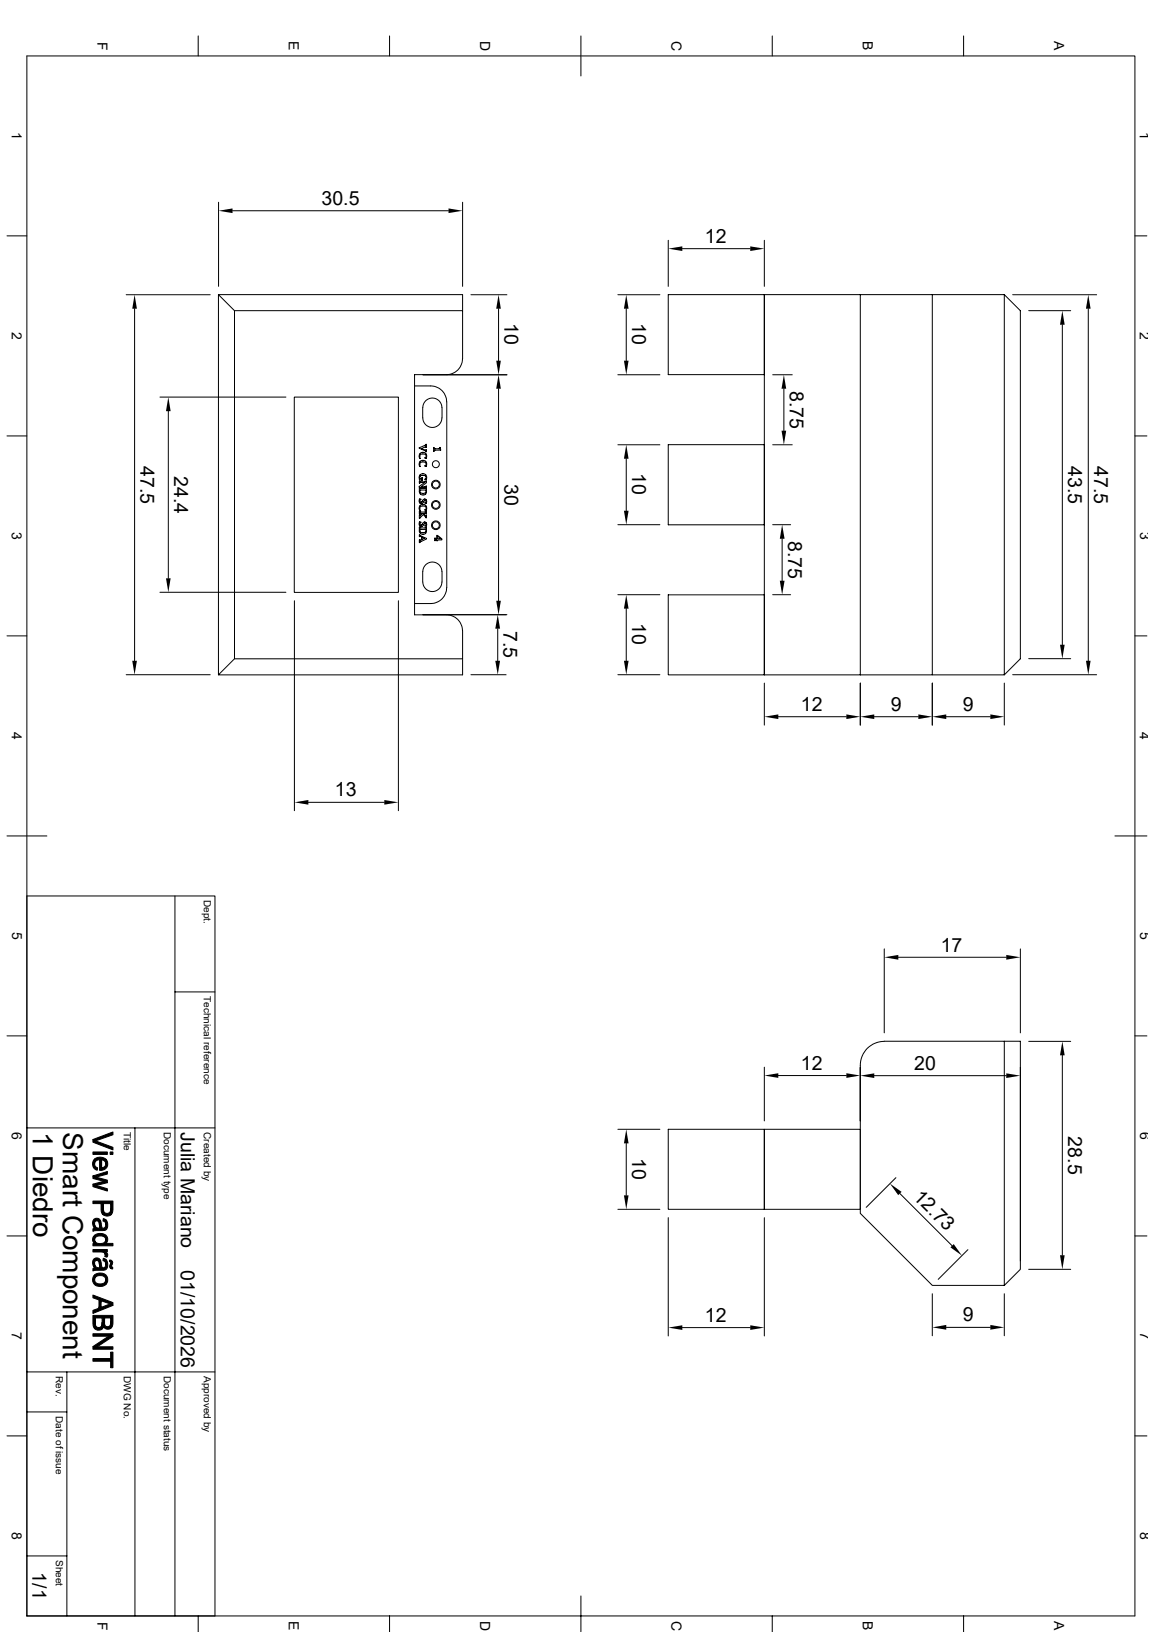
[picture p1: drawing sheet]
<svg xmlns="http://www.w3.org/2000/svg" width="420mm" height="594mm" viewBox="0 0 420 594" stroke-linecap="round" stroke-linejoin="round" font-family="sans-serif">
<g fill="none" stroke="#000" stroke-width=".36">
<path d="M72.1 13.1v7.3M141.8 13.1v7.3M211.4 13.1v14.5M281.1 13.1v7.3M350.7 13.1v7.3M9.8 20.4h403.2v567.7h-403.2zM79.5 73.6v30.6M84.6 76.7h78.6M168.4 73.6v30.6M2.5 85.9h7.3M243.2 87.5v16.7M248.3 90.5h24.7"/>
<path d="M278.2 87.5v16.7M413 85.9h4.4M45.9 107.3h30.6M49 112.4v128.1M79.5 107.2h88.9v5.9M79.5 107.2v138.4h88.9v-16a5.9 5.9 0 0 0-5.9-5.8M79.5 107.2l5.8 5.9M171.4 107.3h13.1M181.4 112.4v18.9M224.9 107.3h15.3M227.9 112.4v18.9M243.2 107.2h35v29.2h-35z"/>
<path d="M313.1 107.2h52.4M313.1 107.2h-34.9v54.6M313.1 107.2v138.4M339.3 107.2v138.4h-26.2M365.5 107.2v138.4h-26.2M365.5 107.2l5.8 5.9v126.7l-5.8 5.8M368.6 107.3h30.5M374.4 113.1h15.3M386.6 118.2v116.5M396.1 112.4v128.1M162.5 136.4a5.8 5.8 0 0 0 5.8-5.8l.1-17.5h-83.1v126.7h83.1M184.5 136.4h-33.6v87.4l33.6-.1"/>
<path d="M224.9 136.4h15.3M281.2 136.4h7.1M2.5 158.7h7.3M58.2 144.5h45.9M61.3 149.6v60.9M107.1 144.5h37.9v71.1h-37.9zM150.9 140.5h5.9a5.9 5.9 0 0 1 5.8 5.8v67.6a5.8 5.8 0 0 1-5.8 5.8h-5.9M154.9 145.9a3.5 3.5 0 0 1 3.8-.8 3.5 3.5 0 0 1 2.1 3.2v3.8a3.5 3.5 0 0 1-3.5 3.5 3.5 3.5 0 0 1-3.5-3.5l.1-4.3zM181.4 141.5v77.2M285.3 141.5v15.3M413 158.7h4.4M152.6 163l2.6-1.3v1.1l-.3-.2-1.6 .7 1.6 .6 .3-.2v.7z"/>
<path d="M152.6 175l.3 .3h2l.3-.3v.7l-2 1.5h1.7l.3-.3v.8l-.3-.3h-2.3v-.4l2-1.4h-1.7l-.3 .3zM152.6 177.5l.3 .3h2l.3-.3v1.8l-.4 .6-1.2 .2-.6-.3-.4-.7zM152.8 172.9l1-.5 1.1 .4 .4 1.3-.1 .6h-.6v-.3l.3-.1a.97 .97 0 0 0-.1-1.2 .97 .97 0 0 0-1.2-.1l-.1 .1a.76 .76 0 0 0-.7 1h.6l.4-.3v1.1l-1.1-.2-.1-1.3zM152.9 178.4h2.1v.7l-.5 .4h-1l-.6-.4zM152.9 167.9l.7-.3 1.3 .3 .4 1.3-.1 .6h-.6v-.3a.79 .79 0 0 0 .4-1.1 .79 .79 0 0 0-1.1-.3l-.5 .1a.99 .99 0 0 0-.4 1.6h-.3l-.1-.6zM152.9 165l.7-.4 1.3 .4 .4 1.3-.1 .5h-.6v-.2a.77 .77 0 0 0 .4-1.1 .77 .77 0 0 0-1.1-.3l-1 .4 .1 1.3h-.3l-.1-1.2zM157.8 162.9l.3 .4h2l.1-.4 .2 .9h-2.2l-.4 .5zM224.9 161.9h15.3M227.9 167v18.9M243.2 161.8h35v29.2h-35zM278.2 161.8v83.8h34.9M281.2 161.9h7.1"/>
<path d="M152.6 194.6l2.6 1.4v.2l-2.6 1.3v-1.1l.3 .3 .5-.2v-1.1l-.6-.3-.2 .2zM152.6 186.1l.4 .3h1.9l.3-.3v1l-.3-.2h-.9l1 1 .2-.2v.8l-1.1-1.2-1.5 1.4v-1.3l.2 .3 1.1-.8h-1l-.3 .2zM152.6 191.9l.3 .3h2l.3-.3-.2 2.2-.8 .4-1.1-.3-.4-.6zM152.7 181.6h.5l-.5 .5 .3 .7 .5-.1 .7-1a.88 .88 0 0 1 1.1 .4 .88 .88 0 0 1-.1 1.1h-.6l.5-.6-.2-.4-.3-.1-.3 .4a.96 .96 0 0 1-1.2 .8l-.5-.5zM152.7 189.9h.5v.3l-.5 .3 .3 .6h.5l.5-.9a.85 .85 0 0 1 1.2 .1 .85 .85 0 0 1 0 1.2h-.6l.5-.5-.2-.5-.6 .3a.93 .93 0 0 1-1.1 .9 .93 .93 0 0 1-.6-1.4zM152.9 192.7h2.1l-.2 1-1.3 .1a.77 .77 0 0 1-.6-1.1zM152.9 183.9l.9-.3 1.1 .3 .4 .8-.1 1.1h-.6l.5-.7-.3-.7-1.4-.2a1 1 0 0 0-.4 1.6h-.3l-.1-.5zM153.6 195.5l1 .4-1 .5zM158.9 194.9l1.9 1.2v.4h-1.5v.3l-.7-.3-.4 .3v-1l.7 .3zM159.3 195.1l1.2 1h-1.2zM224.9 191h15.3M281.2 191h6.5"/>
<path d="M284.6 196.1v15.3M58.2 215.6h45.9M107.1 218.7v76.4M145 218.7v76.4M154.9 205.6a3.5 3.5 0 0 1 3.8-.8 3.5 3.5 0 0 1 2.2 3.2l-.1 3.8a3.5 3.5 0 0 1-3.4 3.5 3.5 3.5 0 0 1-3.5-3.5v-4.3zM224.9 216.5h15.3M243.2 216.5h35v29.1h-35zM281.2 216.5h6.5M2.5 231.4h7.3M85.3 239.8l-5.8 5.8M181.1 228.8v11.7M227.9 221.5v19"/>
<path d="M374.4 239.7h15.3M413 231.4h4.4M45.9 245.6h30.6M171.4 245.6h12.8M224.9 245.6h15.3M278.2 248.6v15.3M313.1 248.6v15.3M339.3 248.6v15.3M365.5 248.6v15.3M368.6 245.6h30.5M283.3 260.9h24.7M318.2 260.9h16"/>
<path d="M344.4 260.9h16M112.2 292h27.7M2.5 304.2h14.6M405.8 304.2h11.6M9.8 326.1h68.4v262M63.7 326.1v262M321.8 345.4v30.5M326.9 348.4h39.3M371.3 345.4v30.5M2.5 377h7.3M63.7 361h14.5M321.8 379h43.7v88.8h-26.2l-26.2-26.2v-53.9a8.7 8.7 0 0 1 8.7-8.7"/>
<path d="M365.5 379h5.8v83l-5.8 5.8M374.4 379h15.3M413 377h4.4M278.2 388.4v19.6M283.3 391.5h24.7M313.1 388.4v19.6M318.2 391.5h48M371.3 388.5v70.4M386.6 384.1v72.8M9.8 410.5h68.4M49.1 410.5v177.6M224.9 411h15.3"/>
<path d="M227.9 416.1v19M243.2 411h35v29.1h-35zM278.2 411h34.9v29.1h-34.9zM326.1 428.6l-10.8 10.8M327.5 434.4l19 19M2.5 449.8h7.3M224.9 440.1h15.3M243.2 443.2v43M278.2 443.2v43M352.3 454.8l-10.8 10.8M413 449.8h4.4M339.3 470.9v15.3"/>
<path d="M365.5 470.9v15.3M374.4 462h15.3M9.8 499.3h68.4M24.3 499.3v88.8M248.3 483.2h24.7M344.4 483.1h16M9.8 513.9h14.5M2.5 522.6h7.3M413 522.6h4.4M9.8 566.3h14.5M72.1 588.1v5.8M141.8 588.1v5.8"/>
<path d="M211.4 580.9v13M281.1 588.1v5.8M350.7 588.1v5.8"/>
<circle cx="158.6" cy="176.4" r="1.57"/>
<circle cx="158.6" cy="176.4" r="1.27"/>
<circle cx="158.6" cy="169" r="1.27"/>
<circle cx="158.6" cy="183.8" r="1.57"/>
<circle cx="158.6" cy="191.2" r="1.57"/>
<circle cx="158.6" cy="191.2" r="1.27"/>
<circle cx="158.6" cy="183.8" r="1.27"/>
</g>
<g fill="#000" stroke="#000" stroke-width=".36">
<path d="M33.8 414.7l7.3 2.9v.9l-7.3-2.8z" fill-rule="evenodd"/>
<path d="M33.8 414.7l7.3-2.7v1l-6.5 2.2z" fill-rule="evenodd"/>
<path d="M34.4 421.9l.1 2.3 1 .8-.1 .9a2.42 2.42 0 0 1-1-4z" fill-rule="evenodd"/>
<path d="M34.5 421.7a3.4 3.4 0 0 1 4 .2v1.7l-.6-1.1-.9-.4v3.8l-.8 .1v-3.9l-1.3 .5-.5 1.1z" fill-rule="evenodd"/>
<path d="M33.8 419.3h5.3v.9h-5.3z" fill-rule="evenodd"/>
<path d="M33.8 428l5.3-1.6v.9l-4.2 1.2z" fill-rule="evenodd"/>
<path d="M33.8 431l4.1-1.1 1.2 .5-4.1 1.1z" fill-rule="evenodd"/>
<path d="M33.8 431l5.3 1.6v.9l-5.3-1.6z" fill-rule="evenodd"/>
<path d="M33.8 428l5.3 1.5v.9l-5.3-1.5z" fill-rule="evenodd"/>
<path d="M37 422.1v2.9l1-.3 .4-.6 .1-2.2a2.35 2.35 0 0 1 .6 2.5 2.35 2.35 0 0 1-2.1 1.5z" fill-rule="evenodd"/>
<path d="M40.1 419.3h1v.9h-1z" fill-rule="evenodd"/>
<path d="M33.8 437.1h7.3v3.2l-.3 1.4-.5 .5v-4.1h-2.7l-.1 4-.7-1.3v-2.7h-3z" fill-rule="evenodd"/>
<path d="M34.4 445.3l.1 1.8z" fill-rule="evenodd"/>
<path d="M34.3 449.7l.2 2.9a1.84 1.84 0 0 1-.2-2.9z" fill-rule="evenodd"/>
<path d="M34.2 443.7l1.2-.3 1 .6v3v-.3a2.31 2.31 0 0 0-1.2-2.4 .83 .83 0 0 0-.8 1l-.1 1.6a2.42 2.42 0 0 1-.1-3.2z" fill-rule="evenodd"/>
<path d="M34.2 458.1l1.2-.3 1 .7v2.9v-.3a2.31 2.31 0 0 0-1.2-2.3 .83 .83 0 0 0-.8 1l-.1 1.5a2.48 2.48 0 0 1-.1-3.2z" fill-rule="evenodd"/>
<path d="M37.6 443.5l.9 .4v1.8l-.2-.9-.8-.4z" fill-rule="evenodd"/>
<path d="M37.6 458l.9 .3v1.9l-.2-.9-.8-.4z" fill-rule="evenodd"/>
<path d="M33.8 454.8h5.3v.8h-.8v1l-.3-.6-.7-.3h-3.5z" fill-rule="evenodd"/>
<path d="M34.5 445.9l.7 .9 1.2 .2 .1-2.8 .4 1.7a.86 .86 0 0 0 .9 1.1 .86 .86 0 0 0 .7-1.3v-1.8a2.39 2.39 0 0 1-.6 3.9l-3.1 .1-1 .2v-.8l.7-.2z" fill-rule="evenodd"/>
<path d="M34.4 449.6a2.89 2.89 0 0 1 4.8 1.5l-.2 .9-.5 .5v-1.3a2.28 2.28 0 0 0-3.7-.8l-.4 .8z" fill-rule="evenodd"/>
<path d="M38.3 455.6l.9 .9-.3 1.1-.8-.3z" fill-rule="evenodd"/>
<path d="M37.6 438.1v1.8a1.36 1.36 0 0 0 1.3 1.7 1.36 1.36 0 0 0 1.4-1.7v2.3a2.45 2.45 0 0 1-2.8-.1z" fill-rule="evenodd"/>
<path d="M39.9 458.6a1.12 1.12 0 0 1 1.1 .7 1.12 1.12 0 0 1-.4 1.3v1.2l-.3-2.4-.4-.2z" fill-rule="evenodd"/>
<path d="M34.5 451.6a2.24 2.24 0 0 0 2.1 1 2.24 2.24 0 0 0 1.9-1.4v1.3h2.6v.9h-7.3v-.8h.7z" fill-rule="evenodd"/>
<path d="M34.4 459.8l.1 1.7z" fill-rule="evenodd"/>
<path d="M34.2 464.2l.2-.2v1.8a2.12 2.12 0 0 0 2 1.5 2.12 2.12 0 0 0 2.1-1.5v1.7a2.75 2.75 0 0 1-3.4 .5 2.75 2.75 0 0 1-1.2-3.2z" fill-rule="evenodd"/>
<path d="M34.5 460.4l.7 .9 1.2 .1 .1-2.8 .4 1.7a.86 .86 0 0 0 .9 1.1 .86 .86 0 0 0 .7-1.2v-1.9a2.39 2.39 0 0 1-.6 4h-3.1l-1 .3v-.9l.7-.2z" fill-rule="evenodd"/>
<path d="M34.5 463.9a2.78 2.78 0 0 1 3.2-.4 2.78 2.78 0 0 1 1.5 2.9l-.7 1.1v-1.7a2.2 2.2 0 0 0-3.8-.8l-.3 .8z" fill-rule="evenodd"/>
<path d="M40.3 459.6l.1 2.1-.2-.1a1.76 1.76 0 0 1 .1-2z" fill-rule="evenodd"/>
<path d="M40.6 460.8l.4 .4v.7l-.4-.1z" fill-rule="evenodd"/>
<path d="M33.8 471.3l7.3 2.8v1l-.8-.5-3.5-1.2-.8 2.7v-3l-2.2-.7z" fill-rule="evenodd"/>
<path d="M36.8 473.4v2.4l3.5-1.2 .8 .5-7.3 2.9v-1.1l2.2-.8z" fill-rule="evenodd"/>
<path d="M34.7 479.7v1.8a1.32 1.32 0 0 0 1.3 1.6 1.32 1.32 0 0 0 1.2-1.8v2.4l-1 .4-1.4-.3z" fill-rule="evenodd"/>
<path d="M38.1 479.7v1.5a1.2 1.2 0 0 0 1.2 1.7 1.2 1.2 0 0 0 1-1.8v2.4l-1.3 .3-.8-.4-.3-.2z" fill-rule="evenodd"/>
<path d="M33.8 490.1l7.3 .1v.9h-7.3z" fill-rule="evenodd"/>
<path d="M33.8 485.4h7.3v1l-7.3-.1z" fill-rule="evenodd"/>
<path d="M33.8 490.1l5.7-3.8 1.6 .1-5.7 3.8z" fill-rule="evenodd"/>
<path d="M33.8 478.7h7.3v3l-.3 1.2-.5 .6v-3.8h-2.2l-.2 3.5-.2-.4-.5 .9v-4h-2.5l-.1 4-.7-1.4z" fill-rule="evenodd"/>
<path d="M33.8 494.5h6.5v-2.4h.8v5.7h-.8v-2.4h-6.5z" fill-rule="evenodd"/>
</g>
<g fill="#000">
<path d="M79.5 76.7l5.1-.8v1.7zM163.2 75.9l5.2 .8-5.2 .9zM243.2 90.5l5.1-.8v1.7zM273 89.7l5.2 .8-5.2 .9zM49 107.3l.8 5.1h-1.7zM181.4 107.3l.9 5.1h-1.7zM227.9 107.3l.9 5.1h-1.7zM386.6 113.1l.9 5.1h-1.7zM396.1 107.3l.8 5.1h-1.7zM180.6 131.3h1.7l-.9 5.1zM227.1 131.3h1.7l-.9 5.1zM61.3 144.5l.8 5.1h-1.7z"/>
<path d="M181.4 136.4l.9 5.1h-1.7zM284.4 156.8h1.7l-.8 5.1zM285.3 136.4l.8 5.1h-1.7zM227.9 161.9l.9 5.1h-1.7zM227.1 185.9h1.7l-.9 5.1zM284.6 191l.9 5.1h-1.7zM60.4 210.5h1.7l-.8 5.1zM180.6 218.7h1.7l-.9 5zM283.8 211.4h1.7l-.9 5.1zM181.1 223.7l.9 5.1h-1.7zM227.9 216.5l.9 5h-1.7zM385.8 234.7h1.7l-.9 5z"/>
<path d="M48.1 240.5h1.7l-.8 5.1zM180.3 240.5h1.7l-.9 5.1zM227.1 240.5h1.7l-.9 5.1zM395.2 240.5h1.7l-.8 5.1zM278.2 260.9l5.1-.9v1.7zM308 260l5.1 .9-5.1 .8zM313.1 260.9l5.1-.9v1.7zM334.2 260l5.1 .9-5.1 .8zM339.3 260.9l5.1-.9v1.7zM360.4 260l5.1 .9-5.1 .8zM107.1 292l5.1-.8v1.7zM139.9 291.2l5.1 .8-5.1 .9z"/>
<path d="M321.8 348.4l5.1-.8v1.7zM366.2 347.6l5.1 .8-5.1 .9zM278.2 391.5l5.1-.9v1.7zM308 390.6l5.1 .9-5.1 .8zM313.1 391.5l5.1-.8v1.6zM366.2 390.7l5.1 .8-5.1 .8zM386.6 379l.9 5.1h-1.7zM227.9 411l.9 5.1h-1.7zM227.1 435.1h1.7l-.9 5zM323.9 430.8l4.2 3-1.2 1.2zM345.9 454l1.2-1.2 3 4.2zM385.8 456.9h1.7l-.9 5.1z"/>
<path d="M243.2 483.2l5.1-.9v1.7zM273 482.3l5.2 .9-5.2 .8zM339.3 483.1l5.1-.9v1.8zM360.4 482.2l5.1 .9-5.1 .9z"/>
</g>
<g font-size="10.2">
<text x="12" y="412" transform="rotate(90 12 412)">1 Diedro</text>
<text x="22.9" y="412" transform="rotate(90 22.9 412)">Smart Component</text>
</g>
<g font-size="7.1">
<text x="117" y="74.5">30.5</text>
<text x="256.5" y="88.5">12</text>
<text x="183.6" y="117.6" transform="rotate(90 183.6 117.6)">10</text>
<text x="230" y="117.6" transform="rotate(90 230 117.6)">10</text>
<text x="287.4" y="142.2" transform="rotate(90 287.4 142.2)">8.75</text>
<text x="51.1" y="169.6" transform="rotate(90 51.1 169.6)">47.5</text>
<text x="63.3" y="173.2" transform="rotate(90 63.3 173.2)">24.4</text>
<text x="230" y="172.3" transform="rotate(90 230 172.3)">10</text>
<text x="388.7" y="169.6" transform="rotate(90 388.7 169.6)">43.5</text>
<text x="398.2" y="169.6" transform="rotate(90 398.2 169.6)">47.5</text>
<text x="183.6" y="176.1" transform="rotate(90 183.6 176.1)">30</text>
<text x="286.8" y="196.8" transform="rotate(90 286.8 196.8)">8.75</text>
<text x="230" y="226.8" transform="rotate(90 230 226.8)">10</text>
<text x="183.3" y="229.7" transform="rotate(90 183.3 229.7)">7.5</text>
<text x="291.5" y="258.8">12</text>
<text x="324.2" y="258.7">9</text>
<text x="350.4" y="258.7">9</text>
<text x="121.9" y="289.9">13</text>
<text x="342.4" y="346.4">17</text>
<text x="291.5" y="389.4">12</text>
<text x="332.7" y="389.4">20</text>
<text x="65.8" y="412" transform="rotate(90 65.8 412)">Julia Mariano</text>
<text x="388.7" y="413.6" transform="rotate(90 388.7 413.6)">28.5</text>
<text x="230" y="421.4" transform="rotate(90 230 421.4)">10</text>
<text x="332.1" y="435.9" transform="rotate(45 332.1 435.9)">12.73</text>
<text x="65.8" y="462.2" transform="rotate(90 65.8 462.2)">01/10/2026</text>
<text x="256.5" y="481.2">12</text>
<text x="350.4" y="480.9">9</text>
<text x="11.8" y="572.3" transform="rotate(90 11.8 572.3)">1/1</text>
</g>
<g font-size="5.1">
<text x="35.5" y="15.2" transform="rotate(90 35.5 15.2)">F</text>
<text x="105.2" y="15" transform="rotate(90 105.2 15)">E</text>
<text x="174.8" y="14.9" transform="rotate(90 174.8 14.9)">D</text>
<text x="244.4" y="14.9" transform="rotate(90 244.4 14.9)">C</text>
<text x="314.1" y="15" transform="rotate(90 314.1 15)">B</text>
<text x="383.7" y="15" transform="rotate(90 383.7 15)">A</text>
<text x="4.3" y="48" transform="rotate(90 4.3 48)">1</text>
<text x="414.9" y="48" transform="rotate(90 414.9 48)">1</text>
<text x="4.3" y="120.8" transform="rotate(90 4.3 120.8)">2</text>
<text x="414.9" y="120.9" transform="rotate(90 414.9 120.9)">2</text>
<text x="4.4" y="193.6" transform="rotate(90 4.4 193.6)">3</text>
<text x="414.9" y="193.6" transform="rotate(90 414.9 193.6)">3</text>
<text x="4.3" y="266.4" transform="rotate(90 4.3 266.4)">4</text>
<text x="414.9" y="266.4" transform="rotate(90 414.9 266.4)">4</text>
<text x="4.4" y="339.2" transform="rotate(90 4.4 339.2)">5</text>
<text x="415" y="339.2" transform="rotate(90 415 339.2)">5</text>
<text x="4.4" y="412" transform="rotate(90 4.4 412)">6</text>
<text x="414.9" y="412" transform="rotate(90 414.9 412)">6</text>
<text x="4.4" y="484.8" transform="rotate(90 4.4 484.8)">7</text>
<text x="414.9" y="484.8" transform="rotate(90 414.9 484.8)">7</text>
<text x="4.4" y="557.6" transform="rotate(90 4.4 557.6)">8</text>
<text x="414.9" y="557.6" transform="rotate(90 414.9 557.6)">8</text>
<text x="35.5" y="590.2" transform="rotate(90 35.5 590.2)">F</text>
<text x="105.2" y="590.1" transform="rotate(90 105.2 590.1)">E</text>
<text x="174.8" y="590" transform="rotate(90 174.8 590)">D</text>
<text x="244.4" y="590" transform="rotate(90 244.4 590)">C</text>
<text x="314.1" y="590.1" transform="rotate(90 314.1 590.1)">B</text>
<text x="383.7" y="590.1" transform="rotate(90 383.7 590.1)">A</text>
</g>
<g font-size="3.6">
<text x="74.1" y="327.5" transform="rotate(90 74.1 327.5)">Dept.</text>
<text x="74.1" y="362.5" transform="rotate(90 74.1 362.5)">Technical reference</text>
<text x="45" y="412" transform="rotate(90 45 412)">Title</text>
<text x="59.6" y="412" transform="rotate(90 59.6 412)">Document type</text>
<text x="74.1" y="412" transform="rotate(90 74.1 412)">Created by</text>
<text x="20.3" y="500.8" transform="rotate(90 20.3 500.8)">Rev.</text>
<text x="45" y="500.8" transform="rotate(90 45 500.8)">DWG No.</text>
<text x="59.6" y="500.8" transform="rotate(90 59.6 500.8)">Document status</text>
<text x="74.1" y="500.8" transform="rotate(90 74.1 500.8)">Approved by</text>
<text x="20.3" y="515.3" transform="rotate(90 20.3 515.3)">Date of issue</text>
<text x="20.3" y="567.7" transform="rotate(90 20.3 567.7)">Sheet</text>
</g>
</svg>
